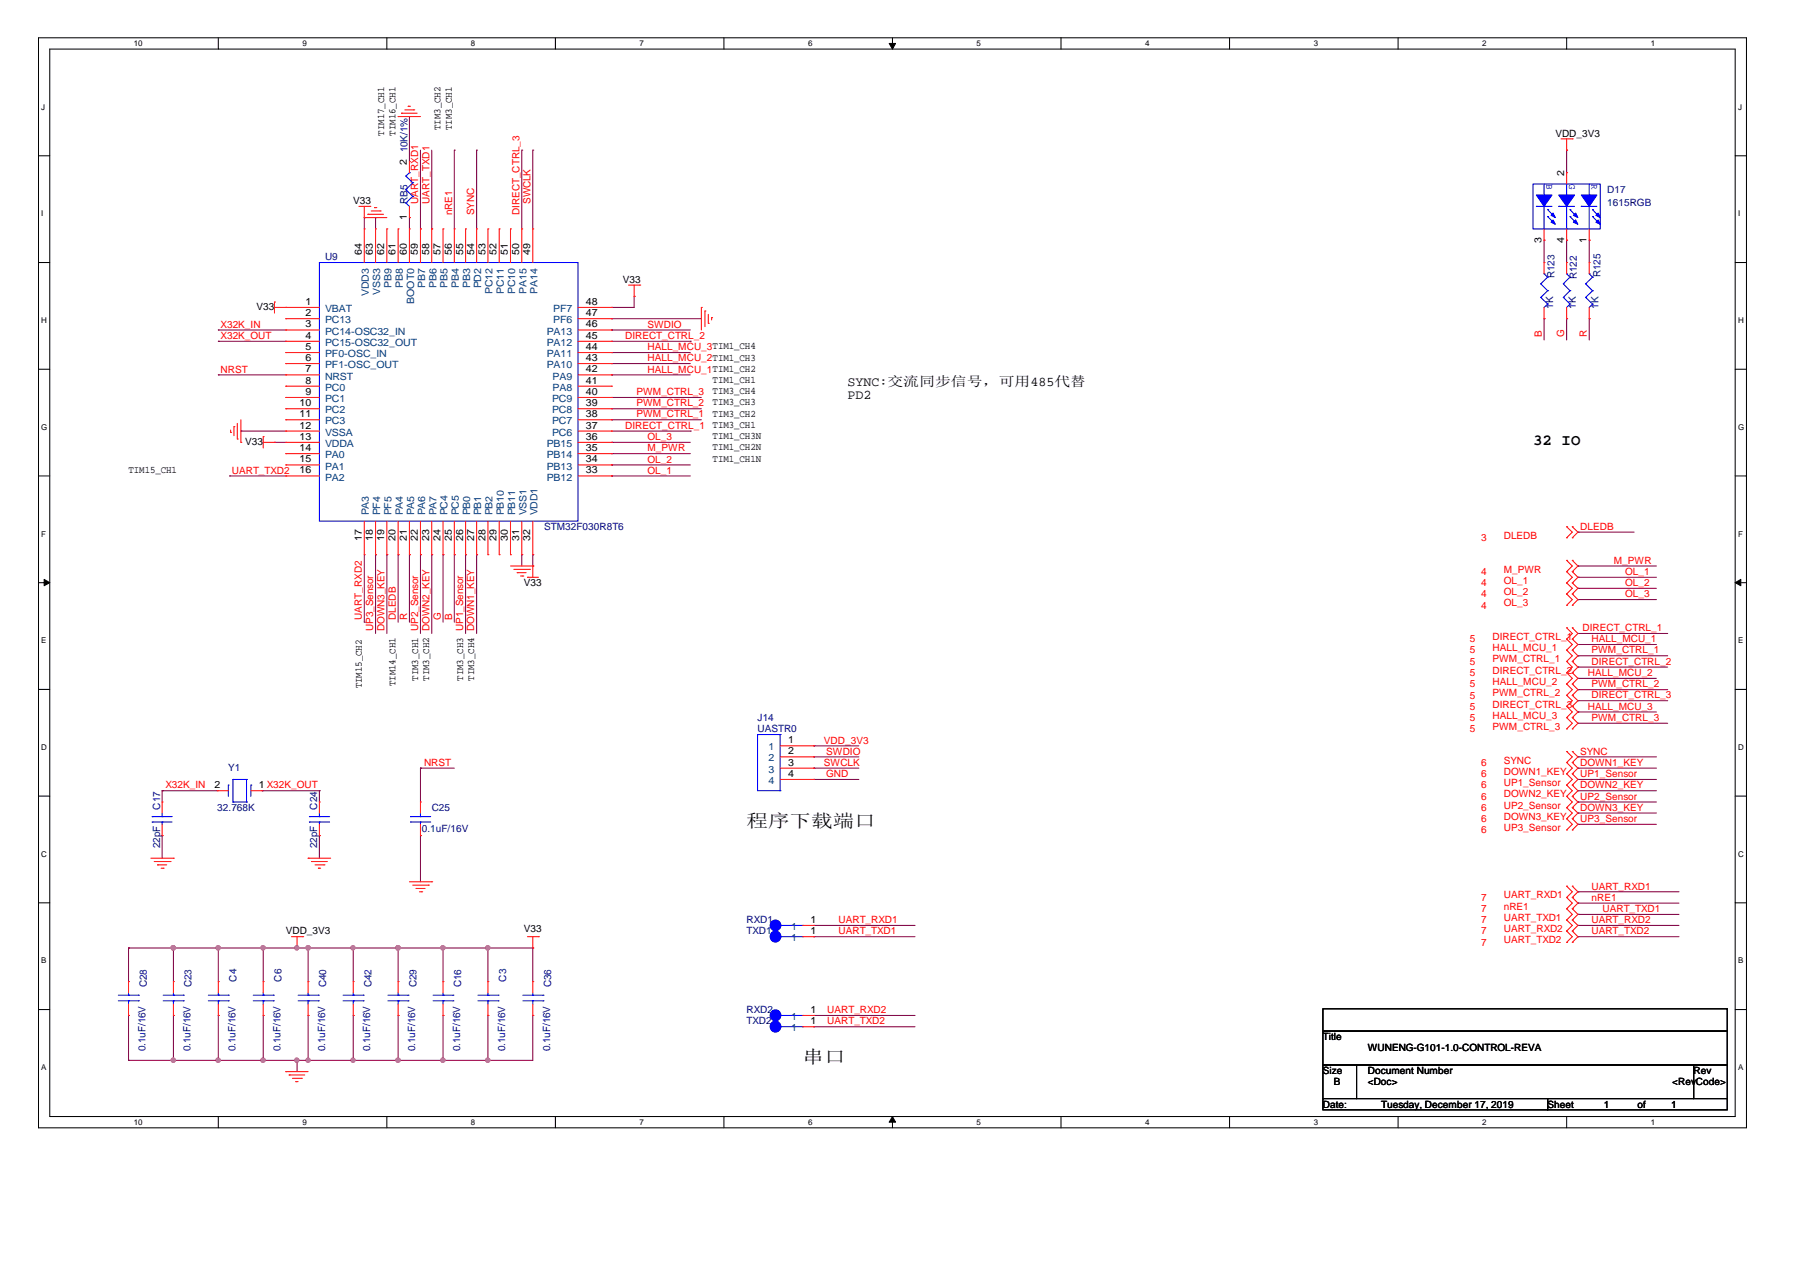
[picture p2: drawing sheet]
<svg xmlns="http://www.w3.org/2000/svg" width="297mm" height="210mm" viewBox="0 0 297 210" stroke-linecap="round" stroke-linejoin="round" font-family="sans-serif">
<path d="M6.3 6.2h281.9v179.9h-281.9zM8.2 8.1h278.1v176.1h-278.1z" fill="none" stroke="#000" stroke-width=".17"/>
<g fill="#fff">
<path d="M22.1 6.4h1.4v1.5h-1.4z"/>
<path d="M22.1 184.5h1.4v1.4h-1.4z"/>
</g>
<path d="M36 6.2v1.9M36 184.2v1.9" fill="none" stroke="#000" stroke-width=".17"/>
<g fill="#fff">
<path d="M49.9 6.4h.7v1.5h-.7z"/>
<path d="M49.9 184.5h.7v1.4h-.7z"/>
</g>
<path d="M63.8 6.2v1.9M63.8 184.2v1.9" fill="none" stroke="#000" stroke-width=".17"/>
<g fill="#fff">
<path d="M77.7 6.4h.7v1.5h-.7z"/>
<path d="M77.7 184.5h.7v1.4h-.7z"/>
</g>
<path d="M91.7 6.2v1.9M91.7 184.2v1.9" fill="none" stroke="#000" stroke-width=".17"/>
<g fill="#fff">
<path d="M105.5 6.4h.8v1.5h-.8z"/>
<path d="M105.5 184.5h.8v1.4h-.8z"/>
</g>
<path d="M119.5 6.2v1.9M119.5 184.2v1.9" fill="none" stroke="#000" stroke-width=".17"/>
<g fill="#fff">
<path d="M133.3 6.4h.8v1.5h-.8z"/>
<path d="M133.3 184.5h.8v1.4h-.8z"/>
</g>
<path d="M147.3 6.2v1.9M147.3 184.2v1.9" fill="none" stroke="#000" stroke-width=".17"/>
<g fill="#000" stroke="#000" stroke-width=".17">
<path d="M146.7 7.2h1.1l-.5 .9z" fill-rule="evenodd"/>
<path d="M147.3 184.2l.5 1h-1.1z" fill-rule="evenodd"/>
</g>
<g fill="#fff">
<path d="M161.2 6.4h.7v1.5h-.7z"/>
<path d="M161.2 184.5h.7v1.4h-.7z"/>
</g>
<path d="M175.1 6.2v1.9M175.1 184.2v1.9" fill="none" stroke="#000" stroke-width=".17"/>
<g fill="#fff">
<path d="M189 6.4h.7v1.5h-.7z"/>
<path d="M189 184.5h.7v1.4h-.7z"/>
</g>
<path d="M202.9 6.2v1.9M202.9 184.2v1.9" fill="none" stroke="#000" stroke-width=".17"/>
<g fill="#fff">
<path d="M216.8 6.4h.7v1.5h-.7z"/>
<path d="M216.8 184.5h.7v1.4h-.7z"/>
</g>
<path d="M230.7 6.2v1.9M230.7 184.2v1.9" fill="none" stroke="#000" stroke-width=".17"/>
<g fill="#fff">
<path d="M244.6 6.4h.7v1.5h-.7z"/>
<path d="M244.6 184.5h.7v1.4h-.7z"/>
</g>
<path d="M258.5 6.2v1.9M258.5 184.2v1.9" fill="none" stroke="#000" stroke-width=".17"/>
<g fill="#fff">
<path d="M272.4 6.4h.7v1.5h-.7z"/>
<path d="M272.4 184.5h.7v1.4h-.7z"/>
<path d="M6.8 16.9h.7v1.5h-.7z"/>
<path d="M286.8 16.9h.6v1.5h-.6z"/>
<path d="M6.8 34.5h.3v1.5h-.3z"/>
<path d="M286.8 34.5h.3v1.5h-.3z"/>
</g>
<path d="M6.3 25.7h1.9M286.3 25.7h1.9" fill="none" stroke="#000" stroke-width=".17"/>
<g fill="#fff">
<path d="M6.8 52.1h.9v1.5h-.9z"/>
<path d="M286.8 52.1h.9v1.5h-.9z"/>
</g>
<path d="M6.3 43.3h1.9M286.3 43.3h1.9" fill="none" stroke="#000" stroke-width=".17"/>
<g fill="#fff">
<path d="M6.8 69.7h1v1.5h-1z"/>
<path d="M286.8 69.7h1v1.5h-1z"/>
</g>
<path d="M6.3 60.9h1.9M286.3 60.9h1.9" fill="none" stroke="#000" stroke-width=".17"/>
<g fill="#fff">
<path d="M6.8 87.3h.8v1.5h-.8z"/>
<path d="M286.8 87.3h.8v1.5h-.8z"/>
</g>
<path d="M6.3 78.5h1.9M286.3 78.5h1.9" fill="none" stroke="#000" stroke-width=".17"/>
<g fill="#fff">
<path d="M6.8 105h.9v1.4h-.9z"/>
<path d="M286.8 105h.9v1.4h-.9z"/>
</g>
<path d="M6.3 96.2h1.9M286.3 96.2h1.9" fill="none" stroke="#000" stroke-width=".17"/>
<g fill="#000" stroke="#000" stroke-width=".17">
<path d="M7.3 95.6l.9 .6-.9 .5z" fill-rule="evenodd"/>
<path d="M286.3 96.2l1-.6v1.1z" fill-rule="evenodd"/>
</g>
<g fill="#fff">
<path d="M6.8 122.6h.9v1.5h-.9z"/>
<path d="M286.8 122.6h.9v1.5h-.9z"/>
</g>
<path d="M6.3 113.8h1.9M286.3 113.8h1.9" fill="none" stroke="#000" stroke-width=".17"/>
<g fill="#fff">
<path d="M6.8 140.2h.9v1.5h-.9z"/>
<path d="M286.8 140.2h.9v1.5h-.9z"/>
</g>
<path d="M6.3 131.4h1.9M286.3 131.4h1.9" fill="none" stroke="#000" stroke-width=".17"/>
<g fill="#fff">
<path d="M6.8 157.8h.9v1.5h-.9z"/>
<path d="M286.8 157.8h.9v1.5h-.9z"/>
</g>
<path d="M6.3 149h1.9M286.3 149h1.9" fill="none" stroke="#000" stroke-width=".17"/>
<g fill="#fff">
<path d="M6.8 175.4h.8v1.5h-.8z"/>
<path d="M286.8 175.4h.8v1.5h-.8z"/>
</g>
<path d="M6.3 166.6h1.9M218.3 166.5h66.7v3.7h-66.7zM218.3 170.2h66.7v5.5h-66.7zM218.3 175.7h5.6v5.6h-5.6zM223.9 175.7h55.6v5.6h-55.6zM279.5 175.7h5.5v5.6h-5.5zM286.3 166.6h1.9M218.3 181.3h37.1v1.8h-37.1zM255.4 181.3h29.6v1.8h-29.6z" fill="none" stroke="#000" stroke-width=".17"/>
<g fill="none" stroke="#800040" stroke-width=".17">
<path d="M67.6 19.2h.1M67.6 19.2v7.4M60.1 35.9h.1M60.1 35.9v1.9M62 35.9h.1M62 35.9v1.9M67.6 35.9h.1M67.6 35.9v1.9M69.4 37.8h.1M69.4 24.8v13M71.2 37.8h.1M71.2 24.8v13"/>
<path d="M75 24.8h.1M75 24.8v13M78.7 24.8h.1M78.7 24.8v13M86.1 24.8h.1M86.1 24.8v13M87.9 24.8h.1M87.9 24.8v13M254.8 39.6h.1M254.8 39.6v3.7M258.5 39.6h.1M258.5 24.8h.1"/>
<path d="M258.5 24.8v3.7M258.5 39.6v3.7M262.3 39.6h.1M262.3 39.6v3.7M36 56.3h.1M36 54.5h.1M36 56.3h11.2M36 54.5h11.2M100.9 52.6h.1M100.9 50.7h.1M100.9 54.5h.1M100.9 58.2h.1"/>
<path d="M100.9 52.6h14.8M100.9 56.3h13M100.9 54.5h13M100.9 58.2h13M104.6 48.9h.1M104.6 48.9v1.8h-3.7M113.9 56.3h.1M254.8 52.6h.1M254.8 52.6v3.5M258.5 52.6h.1M258.5 52.6v3.5M262.3 52.6h.1"/>
<path d="M262.3 52.6v3.5M36 61.9h.1M36 61.9h11.2M37.9 78.5h.1M37.9 78.5h9.3M39.8 71.1h.1M39.8 71.1h7.4M45.3 73h.1M45.3 73h1.9M100.9 69.3h.1M100.9 67.5h.1M100.9 65.6h.1"/>
<path d="M100.9 61.9h.1M100.9 60h.1M100.9 78.5h.1M100.9 76.7h.1M100.9 74.9h.1M100.9 73h.1M100.9 61.9h13M100.9 71.1h13M100.9 73h13M100.9 78.5h13M100.9 69.3h14.8M100.9 67.5h14.8"/>
<path d="M100.9 65.6h14.8M100.9 60h13M100.9 76.7h13M100.9 74.9h13M113.9 71.1h.1M60.1 91.5v11.2M62 91.5h.1M62 91.5v13M63.8 91.5h.1M63.8 91.5v13M65.7 91.5h.1M65.7 91.5v11.2"/>
<path d="M67.6 91.5h.1M67.6 91.5v11.2M69.4 91.5h.1M69.4 91.5v13M71.2 91.5h.1M71.2 91.5v13M73.1 91.5h.1M73.1 91.5v11.2M75 91.5h.1M75 91.5v11.2M76.8 91.5h.1M76.8 91.5v13"/>
<path d="M78.7 91.5h.1M78.7 91.5v13M86.1 91.5h.1M86.1 91.5v1.9M87.9 91.5h.1M87.9 91.5v1.9M260.4 98.9h.1M260.4 95.3h.1M260.4 97.1h.1M260.4 93.4h.1M260.4 87.8h.1M260.4 98.9h12.9"/>
<path d="M260.4 95.3h12.9M260.4 97.1h12.9M260.4 93.4h12.9M260.4 87.8h9.3M60.1 102.7h.1M260.4 104.5h.1M260.4 106.4h.1M260.4 108.2h.1M260.4 110.1h.1M260.4 111.9h.1M260.4 113.8h.1M260.4 115.6h.1"/>
<path d="M260.4 117.5h.1M260.4 119.4h.1M260.4 104.5h14.8M260.4 106.4h12.9M260.4 108.2h14.8M260.4 110.1h14.8M260.4 111.9h12.9M260.4 113.8h14.8M260.4 115.6h14.8M260.4 117.5h12.9M260.4 119.4h14.8M26.8 137.9h.1"/>
<path d="M26.8 130.5h.1M26.8 130.5v1.8M26.8 137.9v3.7M26.8 130.5h9.1M43.3 130.5h.1M43.3 130.5h9.4M52.7 130.5h.1M52.7 137.9h.1M52.7 130.5v1.8M52.7 137.9v3.7M69.4 137.9h.1M69.4 126.8h.1"/>
<path d="M69.4 126.8v5.5M69.4 137.9v7.6M69.4 126.8h5.6M134.3 128.6h.1M134.3 123.1h.1M134.3 124.9h.1M134.3 126.8h.1M134.3 126.8h7.4M134.3 128.6h7.4M134.3 123.1h7.4M134.3 124.9h7.4M260.4 126.8h.1"/>
<path d="M260.4 128.6h.1M260.4 130.5h.1M260.4 132.3h.1M260.4 134.2h.1M260.4 136h.1M260.4 124.9h.1M260.4 130.5h12.9M260.4 126.8h12.9M260.4 128.6h12.9M260.4 124.9h12.9M260.4 132.3h12.9M260.4 134.2h12.9"/>
<path d="M260.4 136h12.9M21.2 156.4h.1M21.2 156.4v5.6M21.2 156.4h66.7M28.6 156.4h.1M28.6 156.4v5.6M36 156.4h.1M36 156.4v5.6M43.4 156.4h.1M43.4 156.4v5.6M49 156.4h.1M50.8 156.4h.1"/>
<path d="M50.8 156.4v5.6M58.3 156.4h.1M58.3 156.4v5.6M65.7 156.4h.1M65.7 156.4v5.6M73.1 156.4h.1M73.1 156.4v5.6M80.5 156.4h.1M80.5 156.4v5.6M87.9 156.4h.1M87.9 156.4v5.6M134.3 152.7h.1"/>
<path d="M134.3 154.6h.1M134.3 152.7h16.7M134.3 154.6h16.7M260.4 150.9h.1M260.4 149h.1M260.4 147.2h.1M260.4 152.7h.1M260.4 154.6h.1M260.4 150.9h16.7M260.4 149h16.7M260.4 147.2h16.7M260.4 152.7h16.7"/>
<path d="M260.4 154.6h16.7M21.2 167.6h.1M21.2 175h.1M21.2 167.6v7.4M28.6 167.6h.1M28.6 175h.1M28.6 167.6v7.4M36 175h.1M36 167.6h.1M36 167.6v7.4M43.4 175h.1M43.4 167.6h.1"/>
<path d="M43.4 167.6v7.4M49 175h.1M49 175v1.8M50.8 175h.1M50.8 167.6h.1M50.8 167.6v7.4M58.3 175h.1M58.3 167.6h.1M58.3 167.6v7.4M65.7 175h.1M65.7 167.6h.1M65.7 167.6v7.4"/>
<path d="M73.1 175h.1M73.1 167.6h.1M73.1 167.6v7.4M80.5 175h.1M80.5 167.6h.1M80.5 167.6v7.4M87.9 167.6h.1M87.9 167.6v7.4h-66.7M134.3 167.6h.1M134.3 169.4h.1M134.3 167.6h16.7M134.3 169.4h16.7"/>
</g>
<g fill="#f0f" stroke="#f0f" stroke-width=".17">
<circle cx="80.5" cy="175" r=".37"/>
<circle cx="73.1" cy="175" r=".37"/>
<circle cx="65.7" cy="175" r=".37"/>
<circle cx="58.2" cy="175" r=".35"/>
<circle cx="50.8" cy="175" r=".35"/>
<circle cx="49" cy="175" r=".35"/>
<circle cx="43.4" cy="175" r=".37"/>
<circle cx="36" cy="175" r=".37"/>
<circle cx="49" cy="156.4" r=".35"/>
<circle cx="80.5" cy="156.4" r=".37"/>
<circle cx="65.7" cy="156.4" r=".37"/>
<circle cx="58.2" cy="156.4" r=".35"/>
<circle cx="50.8" cy="156.4" r=".35"/>
<circle cx="36" cy="156.4" r=".37"/>
<circle cx="28.6" cy="156.4" r=".37"/>
<circle cx="28.6" cy="175" r=".37"/>
<circle cx="73.1" cy="156.4" r=".37"/>
<circle cx="43.4" cy="156.4" r=".37"/>
</g>
<g fill="none" stroke="#f00" stroke-width=".17">
<path d="M65.7 19.2h.1M65.7 19.2h3.7M66.3 18.7h.1M66.3 18.7h2.5M66.8 18.1h1.5M67.4 17.5h.1M67.4 17.5h.3M68.3 18.1h.1M59.2 34.1h1.8M60.1 35.9h.1M60.1 37.8h.1M60.1 34.1v1.8"/>
<path d="M60.1 37.8v5.5M60.1 35.9h3.7M60.7 35.4h.1M60.7 35.4h2.6M61 34.1h.1M61.3 34.8h1.4M61.8 34.3h.1M61.8 34.3h.4M62 37.8h.1M62 37.8v5.5M62.7 34.8h.1M63.8 37.8h.1"/>
<path d="M63.8 37.8v5.5M65.7 37.8h.1M65.7 37.8v5.5M67.6 37.8h.1M67.6 35.9h.1M67.6 26.6h.1M67.6 26.6v1.9M67.6 34.1v1.8M67.6 37.8v5.5M69.4 37.8h.1M69.4 37.8v5.5M71.2 37.8h.1"/>
<path d="M71.2 37.8v5.5M73.1 37.8h.1M73.1 37.8v5.5M75 37.8h.1M75 37.8v5.5M76.8 37.8h.1M76.8 37.8v5.5M78.7 37.8h.1M78.7 37.8v5.5M80.5 37.8h.1M80.5 37.8v5.5M82.4 37.8h.1"/>
<path d="M82.4 37.8v5.5M84.2 37.8h.1M84.2 37.8v5.5M86.1 37.8h.1M86.1 37.8v5.5M87.9 37.8h.1M87.9 37.8v5.5M254.8 39.6h.1M254.8 37.8v1.8M257.6 22.9h1.9M258.5 24.8h.1M258.5 28.5h.1"/>
<path d="M258.5 39.6h.1M258.5 22.9v1.9M258.5 28.5v1.9M258.5 37.8v1.8M259.5 22.9h.1M262.3 39.6h.1M262.3 37.8v1.8M45.3 49.8h.1M45.3 50.7h7.4M45.3 49.8v1.9M47.2 50.7h.1M47.2 52.6h.1"/>
<path d="M47.2 54.5h.1M47.2 56.3h.1M47.2 58.2h.1M47.2 52.6h5.5M47.2 54.5h5.5M47.2 56.3h5.5M47.2 58.2h5.5M95.4 50.7h5.5M95.4 52.6h5.5M95.4 54.5h5.5M95.4 56.3h5.5M95.4 58.2h5.5"/>
<path d="M100.9 58.2h.1M100.9 56.3h.1M100.9 54.5h.1M100.9 52.6h.1M100.9 50.7h.1M103.7 47h1.9M104.6 48.9h.1M104.6 47v1.9M105.6 47h.1M115.7 50.7h.1M115.7 50.7v3.8M116.3 51.3h.1"/>
<path d="M116.3 51.3v2.6M116.9 53.4h.1M116.9 51.9v1.5M117.4 52.4h.1M117.4 52.4v.4M254.8 52.6h.1M254.8 43.3h.1M254.8 43.3v1.9M254.8 50.7v1.9M258.5 52.6h.1M258.5 43.3h.1M258.5 43.3v1.9"/>
<path d="M258.5 50.7v1.9M262.3 52.6h.1M262.3 43.3h.1M262.3 43.3v1.9M262.3 50.7v1.9M38.1 71.3h.1M38.1 71v.3M38.6 70.4h.1M38.6 70.4v1.5M39.2 72.4h.1M39.2 69.9v2.5M39.8 73h.1"/>
<path d="M39.8 69.3v3.7M43.4 72.1h.1M43.4 73h1.9M43.4 72.1v1.8M45.3 73h.1M47.2 60h.1M47.2 61.9h.1M47.2 63.7h.1M47.2 65.6h.1M47.2 67.5h.1M47.2 69.3h.1M47.2 71.1h.1"/>
<path d="M47.2 73h.1M47.2 74.9h.1M47.2 76.7h.1M47.2 78.5h.1M47.2 73h5.5M47.2 60h5.5M47.2 61.9h5.5M47.2 63.7h5.5M47.2 65.6h5.5M47.2 67.5h5.5M47.2 69.3h5.5M47.2 71.1h5.5"/>
<path d="M47.2 74.9h5.5M47.2 76.7h5.5M47.2 78.5h5.5M95.4 73h5.5M95.4 60h5.5M95.4 61.9h5.5M95.4 63.7h5.5M95.4 65.6h5.5M95.4 67.5h5.5M95.4 69.3h5.5M95.4 71.1h5.5M95.4 74.9h5.5"/>
<path d="M95.4 76.7h5.5M95.4 78.5h5.5M100.9 76.7h.1M100.9 74.9h.1M100.9 73h.1M100.9 71.1h.1M100.9 69.3h.1M100.9 67.5h.1M100.9 65.6h.1M100.9 63.7h.1M100.9 61.9h.1M100.9 60h.1"/>
<path d="M100.9 78.5h.1M60.1 91.5h.1M60.1 86v5.5M62 91.5h.1M62 86v5.5M63.8 91.5h.1M63.8 86v5.5M65.7 91.5h.1M65.7 86v5.5M67.6 91.5h.1M67.6 86v5.5M69.4 91.5h.1"/>
<path d="M69.4 86v5.5M71.2 91.5h.1M71.2 86v5.5M73.1 91.5h.1M73.1 86v5.5M75 91.5h.1M75 86v5.5M76.8 91.5h.1M76.8 86v5.5M78.7 91.5h.1M78.7 86v5.5M80.5 91.5h.1"/>
<path d="M80.5 86v5.5M82.4 91.5h.1M82.4 86v5.5M84.2 91.5h.1M84.2 93.4h3.7M84.2 86v5.5M84.8 94h2.6M85.3 94.5h.1M85.3 94.5h1.5M85.9 95.1h.4M86.1 91.5h.1M86.1 86v5.5"/>
<path d="M86.3 95.1h.1M87 95.3h.1M87 95.3h1.9M87.4 94h.1M87.9 93.4h.1M87.9 91.5h.1M87.9 86v5.5M87.9 93.4v1.9M258.5 96.2h.1M258.5 94.3h.1M258.5 98h.1M258.5 99.9h.1"/>
<path d="M258.5 92.5h.1M258.5 88.7h.1M258.5 86.9h.1M258.5 94.3l1 1-1 .9M258.5 96.2l1 .9-1 .9M258.5 98l1 .9-1 1M258.5 92.5l1 .9-1 .9M258.5 86.9l1 .9-1 .9M259.5 94.3h.1M259.5 96.2h.1M259.5 98h.1M259.5 99.9h.1"/>
<path d="M259.5 92.5h.1M259.5 86.9h.1M259.5 88.7h.1M259.5 94.3l.9 1-.9 .9M259.5 96.2l.9 .9-.9 .9M259.5 98l.9 .9-.9 1M259.5 92.5l.9 .9-.9 .9M259.5 86.9l.9 .9-.9 .9M258.5 105.5h.1M258.5 103.6h.1M258.5 107.3h.1M258.5 109.1h.1"/>
<path d="M258.5 111h.1M258.5 112.9h.1M258.5 114.7h.1M258.5 116.6h.1M258.5 118.4h.1M258.5 103.6l1 .9-1 1M258.5 105.5l1 .9-1 .9M258.5 107.3l1 .9-1 .9M258.5 109.1l1 1-1 .9M258.5 111l1 .9-1 1M258.5 112.9l1 .9-1 .9M258.5 114.7l1 .9-1 1"/>
<path d="M258.5 116.6l1 .9-1 .9M258.5 118.4l1 1-1 .9M259.5 103.6h.1M259.5 105.5h.1M259.5 107.3h.1M259.5 109.1h.1M259.5 111h.1M259.5 112.9h.1M259.5 114.7h.1M259.5 116.6h.1M259.5 118.4h.1M259.5 103.6l.9 .9-.9 1"/>
<path d="M259.5 105.5l.9 .9-.9 .9M259.5 107.3l.9 .9-.9 .9M259.5 109.1l.9 1-.9 .9M259.5 111l.9 .9-.9 1M259.5 112.9l.9 .9-.9 .9M259.5 114.7l.9 .9-.9 1M259.5 116.6l.9 .9-.9 .9M259.5 118.4l.9 1-.9 .9M26.8 137.9h.1M26.8 132.3h.1M26.8 132.3v1.9M26.8 136v1.9"/>
<path d="M35.9 130.5h.1M35.9 130.5h1.8M41.4 130.5h1.9M43.3 130.5h.1M52.7 137.9h.1M52.7 132.3h.1M52.7 132.3v1.9M52.7 136v1.9M69.4 137.9h.1M69.4 132.3h.1M69.4 132.3v1.9M69.4 136v1.9"/>
<path d="M128.7 123.1h5.6M128.7 124.9h5.6M128.7 126.8h5.6M128.7 128.6h5.6M134.3 123.1h.1M134.3 124.9h.1M134.3 126.8h.1M134.3 128.6h.1M258.5 120.3h.1M258.5 127.7h.1M258.5 125.8h.1M258.5 129.6h.1"/>
<path d="M258.5 131.4h.1M258.5 133.3h.1M258.5 135.1h.1M258.5 137h.1M258.5 124h.1M258.5 125.8l1 1-1 .9M258.5 127.7l1 .9-1 1M258.5 129.6l1 .9-1 .9M258.5 131.4l1 .9-1 1M258.5 133.3l1 .9-1 .9M258.5 135.1l1 .9-1 1M258.5 124l1 .9-1 .9"/>
<path d="M259.5 120.3h.1M259.5 125.8h.1M259.5 127.7h.1M259.5 129.6h.1M259.5 131.4h.1M259.5 133.3h.1M259.5 135.1h.1M259.5 137h.1M259.5 124h.1M259.5 125.8l.9 1-.9 .9M259.5 127.7l.9 .9-.9 1M259.5 129.6l.9 .9-.9 .9"/>
<path d="M259.5 131.4l.9 .9-.9 1M259.5 133.3l.9 .9-.9 .9M259.5 135.1l.9 .9-.9 1M259.5 124l.9 .9-.9 .9M24.9 141.6h3.7M25.4 142.2h2.7M26 142.7h.1M26 142.7h1.5M26.6 143.3h.3M26.9 143.3h.1M28.1 142.2h.1M28.6 141.6h.1"/>
<path d="M48.1 154.6h1.9M49 156.4h.1M49 154.6v1.8M50 154.6h.1M50.8 141.6h.1M50.8 141.6h3.8M51.4 142.2h.1M51.4 142.2h2.6M52 142.7h1.5M52.5 143.3h.1M52.5 143.3h.4M53.5 142.7h.1"/>
<path d="M67.6 145.5h3.6M68.1 146.1h2.6M68.7 146.6h.1M68.7 146.6h1.4M69.2 147.2h.4M69.6 147.2h.1M70.7 146.1h.1M71.2 145.5h.1M87 154.6h1.9M87.9 156.4h.1M87.9 154.6v1.8M88.9 154.6h.1"/>
<path d="M132.5 154.6h1.8M132.5 152.7h1.8M134.3 152.7h.1M134.3 154.6h.1M258.5 148.1h.1M258.5 146.2h.1M258.5 150h.1M258.5 151.8h.1M258.5 153.6h.1M258.5 155.5h.1M258.5 146.2l1 1-1 .9M258.5 148.1l1 .9-1 1"/>
<path d="M258.5 150l1 .9-1 .9M258.5 151.8l1 .9-1 .9M258.5 153.6l1 1-1 .9M259.5 146.2h.1M259.5 148.1h.1M259.5 150h.1M259.5 151.8h.1M259.5 153.6h.1M259.5 155.5h.1M259.5 146.2l.9 1-.9 .9M259.5 148.1l.9 .9-.9 1M259.5 150l.9 .9-.9 .9"/>
<path d="M259.5 151.8l.9 .9-.9 .9M259.5 153.6l.9 1-.9 .9M21.2 162h.1M21.2 167.6h.1M21.2 162v1.8M21.2 165.7v1.9M28.6 162h.1M28.6 167.6h.1M28.6 162v1.8M28.6 165.7v1.9M36 162h.1M36 167.6h.1"/>
<path d="M36 162v1.8M36 165.7v1.9M43.4 162h.1M43.4 167.6h.1M43.4 162v1.8M43.4 165.7v1.9M47.2 176.8h.1M47.2 176.8h3.6M47.7 177.4h.1M47.7 177.4h2.6M48.3 177.9h1.4M48.8 178.5h.1"/>
<path d="M48.8 178.5h.4M49.7 177.9h.1M50.8 162h.1M50.8 167.6h.1M50.8 162v1.8M50.8 165.7v1.9M58.3 162h.1M58.3 167.6h.1M58.3 162v1.8M58.3 165.7v1.9M65.7 162h.1M65.7 167.6h.1"/>
<path d="M65.7 162v1.8M65.7 165.7v1.9M73.1 162h.1M73.1 167.6h.1M73.1 162v1.8M73.1 165.7v1.9M80.5 162h.1M80.5 167.6h.1M80.5 162v1.8M80.5 165.7v1.9M87.9 162h.1M87.9 167.6h.1"/>
<path d="M87.9 162v1.8M87.9 165.7v1.9M132.5 167.6h1.8M132.5 169.4h1.8M134.3 167.6h.1M134.3 169.4h.1"/>
</g>
<g fill="none" stroke="#00f" stroke-width=".17">
<path d="M67 33.5h.1M67 31.3h.1M67 29.1h.1M67 33.5l.6 .6M67 31.3l1.1 1.1M67 29.1l1.1 1.1M67.6 28.5h.1M67.6 28.5l-.6 .6M68.1 32.4h.1M68.1 30.2h.1M68.1 32.4l-1.1 1.1M68.1 30.2l-1.1 1.1"/>
<path d="M253 30.4h11.1v7.4h-11.1zM253.5 34.1h.1M253.5 34.1h2.6M254.8 37.8h.1M254.8 32.2h.1M254.8 30.4v1.8M254.8 34.1v3.7M255.4 35.7h.1M255.4 34.6h.1M255.4 35.7l1.1 1.1M255.4 34.6l1.1 1.1M257.2 34.1h.1"/>
<path d="M257.2 34.1h2.6M258.5 37.8h.1M258.5 32.2h.1M258.5 30.4v1.8M258.5 34.1v3.7M259.1 35.7h.1M259.1 34.6h.1M259.1 35.7l1.1 1.1M259.1 34.6l1.1 1.1M260.9 34.1h.1M260.9 34.1h2.6M262.3 32.2h.1"/>
<path d="M262.3 37.8h.1M262.3 30.4v1.8M262.3 34.1v3.7M262.8 34.6h.1M262.8 35.7h.1M262.8 34.6l1.1 1.1M262.8 35.7l1.1 1.1M52.7 43.3h42.7v42.7h-42.7zM254.3 49.1h.1M254.3 46.8h.1M254.3 49.1l1.1 1.1M254.3 46.8l1.1 1.2"/>
<path d="M254.8 45.2h.1M254.8 45.2l.6 .5M255.4 50.2h.1M255.4 48h.1M255.4 45.7h.1M255.4 50.2l-.6 .5M255.4 48l-1.1 1.1M255.4 45.7l-1.1 1.1M258 49.1h.1M258 46.8h.1M258 49.1l1.1 1.1M258 46.8l1.1 1.2"/>
<path d="M258.5 45.2h.1M258.5 45.2l.6 .5M259.1 50.2h.1M259.1 48h.1M259.1 45.7h.1M259.1 50.2l-.6 .5M259.1 48l-1.1 1.1M259.1 45.7l-1.1 1.1M261.7 49.1h.1M261.7 46.8h.1M261.7 49.1l1.1 1.1M261.7 46.8l1.1 1.2"/>
<path d="M262.3 45.2h.1M262.3 45.2l.5 .5M262.8 50.2h.1M262.8 48h.1M262.8 45.7h.1M262.8 50.2l-.5 .5M262.8 48l-1.1 1.1M262.8 45.7l-1.1 1.1M25.1 134.8h.1M25.1 135.7h.1M25.1 134.8h3.3M25.1 135.7h3.3"/>
<path d="M26.8 135.7h.1M26.8 134.8h.1M26.8 134.2v.6M26.8 135.7v.3M37.7 129.6h.1M37.7 129.6v1.8M38.4 128.6h.1M38.4 132.3h.1M38.4 128.6h2.3M38.4 128.6v3.7M38.4 132.3h2.3M40.7 128.6h.1"/>
<path d="M40.7 132.3h.1M40.7 128.6v3.7M41.4 129.6h.1M41.4 129.6v1.8M51.1 134.8h.1M51.1 135.7h.1M51.1 134.8h3.3M51.1 135.7h3.3M52.7 135.7h.1M52.7 134.8h.1M52.7 134.2v.6M52.7 135.7v.3"/>
<path d="M67.7 134.8h.1M67.7 135.7h.1M67.7 134.8h3.4M67.7 135.7h3.4M69.4 135.7h.1M69.4 134.8h.1M69.4 134.2v.6M69.4 135.7v.3M125 121.2h.1M125 121.2h3.7M125 121.2v9.3h3.7M128.7 130.5h.1"/>
<path d="M128.7 121.2h.1M128.7 121.2v9.3M128.7 152.7h3.8M128.7 154.6h3.8M132.5 152.7h.1M132.5 154.6h.1M19.5 165.2h3.4M19.5 164.2h3.4M21.2 164.2h.1M21.2 165.2h.1M21.2 163.8v.4M21.2 165.2v.5"/>
<path d="M22.9 165.2h.1M22.9 164.2h.1M26.9 165.2h3.4M26.9 164.2h3.4M28.6 164.2h.1M28.6 165.2h.1M28.6 163.8v.4M28.6 165.2v.5M30.3 165.2h.1M30.3 164.2h.1M34.4 165.2h3.3M34.4 164.2h3.3"/>
<path d="M36 164.2h.1M36 165.2h.1M36 163.8v.4M36 165.2v.5M37.7 165.2h.1M37.7 164.2h.1M41.8 165.2h3.3M41.8 164.2h3.3M43.4 164.2h.1M43.4 165.2h.1M43.4 163.8v.4M43.4 165.2v.5"/>
<path d="M45.1 165.2h.1M45.1 164.2h.1M49.2 165.2h3.3M49.2 164.2h3.3M50.8 164.2h.1M50.8 165.2h.1M50.8 163.8v.4M50.8 165.2v.5M52.5 165.2h.1M52.5 164.2h.1M56.6 165.2h3.3M56.6 164.2h3.3"/>
<path d="M58.3 164.2h.1M58.3 165.2h.1M58.3 163.8v.4M58.3 165.2v.5M59.9 165.2h.1M59.9 164.2h.1M64 165.2h3.4M64 164.2h3.4M65.7 164.2h.1M65.7 165.2h.1M65.7 163.8v.4M65.7 165.2v.5"/>
<path d="M67.4 165.2h.1M67.4 164.2h.1M71.5 165.2h3.3M71.5 164.2h3.3M73.1 164.2h.1M73.1 165.2h.1M73.1 163.8v.4M73.1 165.2v.5M74.8 165.2h.1M74.8 164.2h.1M78.9 165.2h3.3M78.9 164.2h3.3"/>
<path d="M80.5 164.2h.1M80.5 165.2h.1M80.5 163.8v.4M80.5 165.2v.5M82.2 165.2h.1M82.2 164.2h.1M86.3 165.2h3.3M86.3 164.2h3.3M87.9 164.2h.1M87.9 165.2h.1M87.9 163.8v.4M87.9 165.2v.5"/>
<path d="M89.6 165.2h.1M89.6 164.2h.1M128.7 167.6h3.8M128.7 169.4h3.8M132.5 167.6h.1M132.5 169.4h.1"/>
</g>
<g fill="#00f" stroke="#00f" stroke-width=".17">
<path d="M260.9 32.2h2.6l-1.2 1.9z" fill-rule="evenodd"/>
<path d="M263.7 36.3l.4 .7-.7-.3z" fill-rule="evenodd"/>
<path d="M263.7 35.2l.4 .7-.7-.4z" fill-rule="evenodd"/>
<path d="M260 35.2l.4 .7-.8-.4z" fill-rule="evenodd"/>
<path d="M260 36.3l.4 .7-.8-.3z" fill-rule="evenodd"/>
<path d="M257.2 32.2h2.6l-1.3 1.9z" fill-rule="evenodd"/>
<path d="M256.3 35.2l.4 .7-.8-.4z" fill-rule="evenodd"/>
<path d="M253.5 32.2h2.6l-1.3 1.9z" fill-rule="evenodd"/>
<path d="M256.3 36.3l.4 .7-.8-.3z" fill-rule="evenodd"/>
<circle cx="128" cy="152.7" r=".89"/>
<circle cx="128" cy="167.5" r=".9"/>
<circle cx="128" cy="169.4" r=".9"/>
<circle cx="128" cy="154.5" r=".9"/>
</g>
<g font-size="3">
<text x="123.2" y="136.5">程序下载端口</text>
<text x="132.5" y="175.5">串口</text>
</g>
<text font-size="2.6" x="253" y="73.5">32 IO</text>
<g font-size="2.2">
<text x="139.9" y="63.7">SYNC:交流同步信号，可用485代替</text>
<text x="139.9" y="65.9">PD2</text>
</g>
<g font-size="1.7">
<text x="63.4" y="22.4" transform="rotate(-90 63.4 22.4)">TIM17_CH1</text>
<text x="65.3" y="22.4" transform="rotate(-90 65.3 22.4)">TIM16_CH1</text>
<text x="72.7" y="21.4" transform="rotate(-90 72.7 21.4)">TIM3_CH2</text>
<text x="74.5" y="21.4" transform="rotate(-90 74.5 21.4)">TIM3_CH1</text>
<text x="256.7" y="22.6">VDD_3V3</text>
<text x="67.1" y="27.2" transform="rotate(-90 67.1 27.2)">2</text>
<text x="258.1" y="29.1" transform="rotate(-90 258.1 29.1)">2</text>
<text x="58.3" y="33.7">V33</text>
<text x="67.1" y="36.3" transform="rotate(-90 67.1 36.3)">1</text>
<text x="254.4" y="40.1" transform="rotate(-90 254.4 40.1)">3</text>
<text x="258.1" y="40.1" transform="rotate(-90 258.1 40.1)">4</text>
<text x="261.8" y="40.1" transform="rotate(-90 261.8 40.1)">1</text>
<text x="59.7" y="42" transform="rotate(-90 59.7 42)">64</text>
<text x="61.6" y="42" transform="rotate(-90 61.6 42)">63</text>
<text x="63.4" y="42" transform="rotate(-90 63.4 42)">62</text>
<text x="65.3" y="42" transform="rotate(-90 65.3 42)">61</text>
<text x="67.1" y="42" transform="rotate(-90 67.1 42)">60</text>
<text x="69" y="42" transform="rotate(-90 69 42)">59</text>
<text x="70.8" y="42" transform="rotate(-90 70.8 42)">58</text>
<text x="72.7" y="42" transform="rotate(-90 72.7 42)">57</text>
<text x="74.5" y="42" transform="rotate(-90 74.5 42)">56</text>
<text x="76.4" y="42" transform="rotate(-90 76.4 42)">55</text>
<text x="78.2" y="42" transform="rotate(-90 78.2 42)">54</text>
<text x="80.1" y="42" transform="rotate(-90 80.1 42)">53</text>
<text x="82" y="42" transform="rotate(-90 82 42)">52</text>
<text x="83.8" y="42" transform="rotate(-90 83.8 42)">51</text>
<text x="85.7" y="42" transform="rotate(-90 85.7 42)">50</text>
<text x="87.5" y="42" transform="rotate(-90 87.5 42)">49</text>
<text x="102.8" y="46.7">V33</text>
<text x="42.3" y="51.1">V33</text>
<text x="50.4" y="50.3">1</text>
<text x="50.4" y="52.2">2</text>
<text x="96.7" y="52.2">47</text>
<text x="96.7" y="50.3">48</text>
<text x="50.4" y="54">3</text>
<text x="50.4" y="55.9">4</text>
<text x="50.4" y="57.8">5</text>
<text x="50.4" y="59.6">6</text>
<text x="96.7" y="59.6">43</text>
<text x="96.7" y="57.8">44</text>
<text x="96.7" y="55.9">45</text>
<text x="96.7" y="54">46</text>
<text x="50.4" y="61.4">7</text>
<text x="50.4" y="63.3">8</text>
<text x="50.4" y="65.2">9</text>
<text x="96.7" y="65.2">40</text>
<text x="96.7" y="63.3">41</text>
<text x="96.7" y="61.4">42</text>
<text x="117.6" y="65">TIM3_CH4</text>
<text x="117.6" y="63.2">TIM1_CH1</text>
<text x="49.4" y="67">10</text>
<text x="49.4" y="68.8">11</text>
<text x="49.4" y="70.7">12</text>
<text x="96.7" y="70.7">37</text>
<text x="96.7" y="68.8">38</text>
<text x="96.7" y="67">39</text>
<text x="117.6" y="70.6">TIM3_CH1</text>
<text x="117.6" y="68.8">TIM3_CH2</text>
<text x="117.6" y="66.9">TIM3_CH3</text>
<text x="40.5" y="73.4">V33</text>
<text x="49.4" y="72.6">13</text>
<text x="49.4" y="74.4">14</text>
<text x="49.4" y="76.3">15</text>
<text x="96.7" y="76.3">34</text>
<text x="96.7" y="74.4">35</text>
<text x="96.7" y="72.6">36</text>
<text x="117.6" y="76.2">TIM1_CH1N</text>
<text x="117.6" y="74.3">TIM1_CH2N</text>
<text x="117.6" y="72.4">TIM1_CH3N</text>
<text x="21.2" y="78">TIM15_CH1</text>
<text x="49.4" y="78.1">16</text>
<text x="96.7" y="78.1">33</text>
<text x="59.7" y="89.3" transform="rotate(-90 59.7 89.3)">17</text>
<text x="61.6" y="89.3" transform="rotate(-90 61.6 89.3)">18</text>
<text x="63.4" y="89.3" transform="rotate(-90 63.4 89.3)">19</text>
<text x="65.3" y="89.3" transform="rotate(-90 65.3 89.3)">20</text>
<text x="67.1" y="89.3" transform="rotate(-90 67.1 89.3)">21</text>
<text x="69" y="89.3" transform="rotate(-90 69 89.3)">22</text>
<text x="70.8" y="89.3" transform="rotate(-90 70.8 89.3)">23</text>
<text x="72.7" y="89.3" transform="rotate(-90 72.7 89.3)">24</text>
<text x="74.5" y="89.3" transform="rotate(-90 74.5 89.3)">25</text>
<text x="76.4" y="89.3" transform="rotate(-90 76.4 89.3)">26</text>
<text x="78.2" y="89.3" transform="rotate(-90 78.2 89.3)">27</text>
<text x="80.1" y="89.3" transform="rotate(-90 80.1 89.3)">28</text>
<text x="82" y="89.3" transform="rotate(-90 82 89.3)">29</text>
<text x="83.8" y="89.3" transform="rotate(-90 83.8 89.3)">30</text>
<text x="85.7" y="89.3" transform="rotate(-90 85.7 89.3)">31</text>
<text x="87.5" y="89.3" transform="rotate(-90 87.5 89.3)">32</text>
<text x="86.4" y="96.7">V33</text>
<text x="59.7" y="113.6" transform="rotate(-90 59.7 113.6)">TIM15_CH2</text>
<text x="65.3" y="113.2" transform="rotate(-90 65.3 113.2)">TIM14_CH1</text>
<text x="69" y="112.3" transform="rotate(-90 69 112.3)">TIM3_CH1 UP2_Sensor</text>
<text x="70.8" y="112.3" transform="rotate(-90 70.8 112.3)">TIM3_CH2 DOWN2_KEY</text>
<text x="76.4" y="112.3" transform="rotate(-90 76.4 112.3)">TIM3_CH3 UP1_Sensor</text>
<text x="78.3" y="112.3" transform="rotate(-90 78.3 112.3)">TIM3_CH4 DOWN1_KEY</text>
<text x="130" y="122.7">1</text>
<text x="130" y="124.5">2</text>
<text x="35.4" y="130.1">2</text>
<text x="42.7" y="130.1">1 X32K_OUT</text>
<text x="130" y="126.3">3</text>
<text x="130" y="128.2">4</text>
<text x="47.2" y="154.2">VDD_3V3</text>
<text x="86.4" y="153.9">V33</text>
<text x="133.8" y="152.3">1</text>
<text x="133.8" y="154.1">1</text>
<text x="133.8" y="167.1">1</text>
<text x="133.8" y="169">1</text>
<text x="218.3" y="171.6">Title</text>
<text x="225.7" y="173.5">WUNENG-G101-1.0-CONTROL-REVA</text>
<text x="218.3" y="177.2">Size</text>
<text x="220.1" y="179">B</text>
<text x="225.7" y="177.2">Document Number</text>
<text x="225.7" y="179">&lt;Doc&gt;</text>
<text x="276" y="179">&lt;Rev</text>
<text x="279.5" y="177.2">Rev</text>
<text x="279.9" y="179">Code&gt;</text>
<text x="218.3" y="182.8">Date:</text>
<text x="227.9" y="182.8">Tuesday, December 17, 2019</text>
<text x="255.4" y="182.8">Sheet</text>
<text x="264.7" y="182.8">1</text>
<text x="270.2" y="182.8">of</text>
<text x="275.8" y="182.8">1</text>
</g>
<g font-size="1.7" fill="#000080">
<text x="67.2" y="25.2" transform="rotate(-90 67.2 25.2)">10K/1%</text>
<text x="67.2" y="33.7" transform="rotate(-90 67.2 33.7)">RB5</text>
<text x="265.2" y="31.8">D17</text>
<text x="265.2" y="34.1">1615RGB</text>
<text x="53.6" y="42.9">U9</text>
<text x="256.5" y="45.9" transform="rotate(-90 256.5 45.9)">R123</text>
<text x="260.2" y="46.1" transform="rotate(-90 260.2 46.1)">R122</text>
<text x="264.1" y="45.7" transform="rotate(-90 264.1 45.7)">R125</text>
<text x="256.3" y="50.9" transform="rotate(-90 256.3 50.9)">1K</text>
<text x="260.1" y="50.9" transform="rotate(-90 260.1 50.9)">1K</text>
<text x="263.8" y="50.9" transform="rotate(-90 263.8 50.9)">1K</text>
<text x="89.8" y="87.5">STM32F030R8T6</text>
<text x="125" y="119">J14</text>
<text x="125" y="120.8">UASTR0</text>
<text x="37.7" y="127.3">Y1</text>
<text x="26.4" y="133.6" transform="rotate(-90 26.4 133.6)">C17</text>
<text x="35.9" y="133.8">32.768K</text>
<text x="52.4" y="133.6" transform="rotate(-90 52.4 133.6)">C24</text>
<text x="69.6" y="137.3">0.1uF/16V</text>
<text x="71.2" y="133.8">C25</text>
<text x="26.4" y="139.9" transform="rotate(-90 26.4 139.9)">22pF</text>
<text x="52.4" y="139.9" transform="rotate(-90 52.4 139.9)">22pF</text>
<text x="123.2" y="152.4">RXD1</text>
<text x="123.2" y="154.2">TXD1</text>
<text x="39" y="162" transform="rotate(-90 39 162)">C4</text>
<text x="46.4" y="162" transform="rotate(-90 46.4 162)">C6</text>
<text x="83.5" y="162" transform="rotate(-90 83.5 162)">C3</text>
<text x="24.2" y="162.9" transform="rotate(-90 24.2 162.9)">C28</text>
<text x="31.6" y="162.9" transform="rotate(-90 31.6 162.9)">C23</text>
<text x="53.8" y="162.9" transform="rotate(-90 53.8 162.9)">C40</text>
<text x="61.3" y="162.9" transform="rotate(-90 61.3 162.9)">C42</text>
<text x="68.7" y="162.9" transform="rotate(-90 68.7 162.9)">C29</text>
<text x="76.1" y="162.9" transform="rotate(-90 76.1 162.9)">C16</text>
<text x="90.9" y="162.9" transform="rotate(-90 90.9 162.9)">C36</text>
<text x="123.2" y="167.2">RXD2</text>
<text x="24" y="173.5" transform="rotate(-90 24 173.5)">0.1uF/16V</text>
<text x="31.4" y="173.5" transform="rotate(-90 31.4 173.5)">0.1uF/16V</text>
<text x="38.9" y="173.5" transform="rotate(-90 38.9 173.5)">0.1uF/16V</text>
<text x="46.3" y="173.5" transform="rotate(-90 46.3 173.5)">0.1uF/16V</text>
<text x="53.7" y="173.5" transform="rotate(-90 53.7 173.5)">0.1uF/16V</text>
<text x="61.1" y="173.5" transform="rotate(-90 61.1 173.5)">0.1uF/16V</text>
<text x="68.5" y="173.5" transform="rotate(-90 68.5 173.5)">0.1uF/16V</text>
<text x="75.9" y="173.5" transform="rotate(-90 75.9 173.5)">0.1uF/16V</text>
<text x="83.4" y="173.5" transform="rotate(-90 83.4 173.5)">0.1uF/16V</text>
<text x="90.8" y="173.5" transform="rotate(-90 90.8 173.5)">0.1uF/16V</text>
<text x="123.2" y="169.1">TXD2</text>
</g>
<g font-size="1.7" fill="#f00">
<text x="69" y="33.7" transform="rotate(-90 69 33.7)">UART_RXD1</text>
<text x="70.9" y="33.7" transform="rotate(-90 70.9 33.7)">UART_TXD1</text>
<text x="74.6" y="35.5" transform="rotate(-90 74.6 35.5)">nRE1</text>
<text x="78.3" y="35.5" transform="rotate(-90 78.3 35.5)">SYNC</text>
<text x="85.7" y="35.5" transform="rotate(-90 85.7 35.5)">DIRECT_CTRL_3</text>
<text x="87.5" y="33.7" transform="rotate(-90 87.5 33.7)">SWCLK</text>
<text x="36.4" y="55.9">X32K_OUT</text>
<text x="36.4" y="54.1">X32K_IN</text>
<text x="103.2" y="55.9">DIRECT_CTRL_2</text>
<text x="106.8" y="54.1">SWDIO</text>
<text x="106.8" y="59.6">HALL_MCU_2TIM1_CH3</text>
<text x="106.8" y="57.8">HALL_MCU_3TIM1_CH4</text>
<text x="254.4" y="55.6" transform="rotate(-90 254.4 55.6)">B</text>
<text x="258.1" y="55.6" transform="rotate(-90 258.1 55.6)">G</text>
<text x="261.9" y="55.6" transform="rotate(-90 261.9 55.6)">R</text>
<text x="36.4" y="61.5">NRST</text>
<text x="105" y="65.2">PWM_CTRL_3</text>
<text x="106.8" y="61.5">HALL_MCU_1TIM1_CH2</text>
<text x="103.2" y="70.8">DIRECT_CTRL_1</text>
<text x="105" y="68.9">PWM_CTRL_1</text>
<text x="105" y="67.1">PWM_CTRL_2</text>
<text x="106.8" y="76.3">OL_2</text>
<text x="106.8" y="74.5">M_PWR</text>
<text x="106.8" y="72.6">OL_3</text>
<text x="38.3" y="78.2">UART_TXD2</text>
<text x="106.8" y="78.2">OL_1</text>
<text x="244.4" y="89.3">3</text>
<text x="248.2" y="89">DLEDB</text>
<text x="260.8" y="87.4">DLEDB</text>
<text x="244.4" y="94.9">4</text>
<text x="248.2" y="94.5">M_PWR</text>
<text x="266.3" y="93">M_PWR</text>
<text x="268.2" y="94.9">OL_1</text>
<text x="244.4" y="96.7">4</text>
<text x="244.4" y="98.6">4</text>
<text x="244.4" y="100.4">4</text>
<text x="248.2" y="96.4">OL_1</text>
<text x="248.2" y="98.2">OL_2</text>
<text x="248.2" y="100">OL_3</text>
<text x="268.2" y="98.6">OL_3</text>
<text x="268.2" y="96.7">OL_2</text>
<text x="59.7" y="102.3" transform="rotate(-90 59.7 102.3)">UART_RXD2</text>
<text x="61.6" y="104.2" transform="rotate(-90 61.6 104.2)">UP3_Sensor</text>
<text x="63.5" y="104.2" transform="rotate(-90 63.5 104.2)">DOWN3_KEY</text>
<text x="65.3" y="102.3" transform="rotate(-90 65.3 102.3)">DLEDB</text>
<text x="67.2" y="102.3" transform="rotate(-90 67.2 102.3)">R</text>
<text x="72.7" y="102.3" transform="rotate(-90 72.7 102.3)">G</text>
<text x="74.6" y="102.3" transform="rotate(-90 74.6 102.3)">B</text>
<text x="242.6" y="106">5</text>
<text x="242.6" y="107.8">5</text>
<text x="246.3" y="105.6">DIRECT_CTRL_1</text>
<text x="246.3" y="107.5">HALL_MCU_1</text>
<text x="261.2" y="104.2">DIRECT_CTRL_1</text>
<text x="262.6" y="106">HALL_MCU_1</text>
<text x="262.6" y="107.8">PWM_CTRL_1</text>
<text x="242.6" y="109.7">5</text>
<text x="242.6" y="111.6">5</text>
<text x="242.6" y="113.4">5</text>
<text x="246.3" y="109.3">PWM_CTRL_1</text>
<text x="246.3" y="111.2">DIRECT_CTRL_2</text>
<text x="246.3" y="113">HALL_MCU_2</text>
<text x="262" y="111.6">HALL_MCU_2</text>
<text x="262.6" y="109.7">DIRECT_CTRL_2</text>
<text x="262.6" y="113.4">PWM_CTRL_2</text>
<text x="242.6" y="115.3">5</text>
<text x="242.6" y="117.1">5</text>
<text x="242.6" y="119">5</text>
<text x="246.3" y="114.9">PWM_CTRL_2</text>
<text x="246.3" y="116.8">DIRECT_CTRL_3</text>
<text x="246.3" y="118.6">HALL_MCU_3</text>
<text x="262" y="117.1">HALL_MCU_3</text>
<text x="262.6" y="115.2">DIRECT_CTRL_3</text>
<text x="262.6" y="119">PWM_CTRL_3</text>
<text x="136" y="122.7">VDD_3V3</text>
<text x="136.4" y="124.5">SWDIO</text>
<text x="242.6" y="120.8">5</text>
<text x="246.3" y="120.5">PWM_CTRL_3</text>
<text x="260.8" y="124.5">SYNC</text>
<text x="27.3" y="130.1">X32K_IN</text>
<text x="70" y="126.4">NRST</text>
<text x="136" y="126.4">SWCLK</text>
<text x="136.4" y="128.2">GND</text>
<text x="244.4" y="128.2">6</text>
<text x="244.4" y="130.1">6</text>
<text x="244.4" y="132">6</text>
<text x="244.4" y="126.4">6</text>
<text x="248.2" y="127.9">DOWN1_KEY</text>
<text x="248.2" y="129.7">UP1_Sensor</text>
<text x="248.2" y="131.6">DOWN2_KEY</text>
<text x="248.2" y="126">SYNC</text>
<text x="260.8" y="126.4">DOWN1_KEY</text>
<text x="260.8" y="128.2">UP1_Sensor</text>
<text x="260.8" y="130.1">DOWN2_KEY</text>
<text x="260.8" y="132">UP2_Sensor</text>
<text x="244.4" y="133.8">6</text>
<text x="244.4" y="135.7">6</text>
<text x="244.4" y="137.5">6</text>
<text x="248.2" y="133.4">UP2_Sensor</text>
<text x="248.2" y="135.3">DOWN3_KEY</text>
<text x="248.2" y="137.1">UP3_Sensor</text>
<text x="260.8" y="133.8">DOWN3_KEY</text>
<text x="260.8" y="135.7">UP3_Sensor</text>
<text x="244.4" y="148.6">7</text>
<text x="248.2" y="148.3">UART_RXD1</text>
<text x="262.6" y="148.6">nRE1</text>
<text x="262.6" y="146.8">UART_RXD1</text>
<text x="138.4" y="152.3">UART_RXD1</text>
<text x="138.4" y="154.2">UART_TXD1</text>
<text x="244.4" y="150.5">7</text>
<text x="244.4" y="152.4">7</text>
<text x="244.4" y="154.2">7</text>
<text x="248.2" y="150.1">nRE1</text>
<text x="248.2" y="152">UART_TXD1</text>
<text x="248.2" y="153.9">UART_RXD2</text>
<text x="248.2" y="155.7">UART_TXD2</text>
<text x="262.6" y="152.3">UART_RXD2</text>
<text x="262.6" y="154.2">UART_TXD2</text>
<text x="264.5" y="150.5">UART_TXD1</text>
<text x="244.4" y="156.1">7</text>
<text x="136.5" y="167.2">UART_RXD2</text>
<text x="136.5" y="169.1">UART_TXD2</text>
</g>
<g font-size="1.7" fill="#00f">
<text x="255.2" y="30.4" transform="rotate(90 255.2 30.4)">B</text>
<text x="259" y="30.4" transform="rotate(90 259 30.4)">G</text>
<text x="262.6" y="30.4" transform="rotate(90 262.6 30.4)">R</text>
</g>
<g font-size="1.7" fill="#004080">
<text x="64.6" y="47.5" transform="rotate(-90 64.6 47.5)">PB9</text>
<text x="66.5" y="47.5" transform="rotate(-90 66.5 47.5)">PB8</text>
<text x="70.1" y="47.5" transform="rotate(-90 70.1 47.5)">PB7</text>
<text x="72" y="47.5" transform="rotate(-90 72 47.5)">PB6</text>
<text x="73.9" y="47.5" transform="rotate(-90 73.9 47.5)">PB5</text>
<text x="75.7" y="47.5" transform="rotate(-90 75.7 47.5)">PB4</text>
<text x="77.6" y="47.5" transform="rotate(-90 77.6 47.5)">PB3</text>
<text x="79.4" y="47.6" transform="rotate(-90 79.4 47.6)">PD2</text>
<text x="53.6" y="51.5">VBAT</text>
<text x="53.6" y="53.4">PC13</text>
<text x="60.9" y="48.8" transform="rotate(-90 60.9 48.8)">VDD3</text>
<text x="62.7" y="48.7" transform="rotate(-90 62.7 48.7)">VSS3</text>
<text x="68.3" y="50.1" transform="rotate(-90 68.3 50.1)">BOOT0</text>
<text x="81.3" y="48.6" transform="rotate(-90 81.3 48.6)">PC12</text>
<text x="83.1" y="48.6" transform="rotate(-90 83.1 48.6)">PC11</text>
<text x="85" y="48.6" transform="rotate(-90 85 48.6)">PC10</text>
<text x="86.9" y="48.5" transform="rotate(-90 86.9 48.5)">PA15</text>
<text x="88.7" y="48.5" transform="rotate(-90 88.7 48.5)">PA14</text>
<text x="91.3" y="53.4">PF6</text>
<text x="91.3" y="51.5">PF7</text>
<text x="53.6" y="55.2">PC14-OSC32_IN</text>
<text x="53.6" y="57.1">PC15-OSC32_OUT</text>
<text x="53.6" y="58.9">PF0-OSC_IN</text>
<text x="90.2" y="58.9">PA11</text>
<text x="90.2" y="57.1">PA12</text>
<text x="90.2" y="55.2">PA13</text>
<text x="53.6" y="60.8">PF1-OSC_OUT</text>
<text x="53.6" y="62.6">NRST</text>
<text x="53.6" y="64.5">PC0</text>
<text x="90.2" y="60.8">PA10</text>
<text x="91.2" y="64.5">PA8</text>
<text x="91.2" y="62.6">PA9</text>
<text x="53.6" y="66.4">PC1</text>
<text x="53.6" y="68.2">PC2</text>
<text x="53.6" y="70">PC3</text>
<text x="53.6" y="71.9">VSSA</text>
<text x="91.1" y="71.9">PC6</text>
<text x="91.1" y="70">PC7</text>
<text x="91.1" y="68.2">PC8</text>
<text x="91.1" y="66.4">PC9</text>
<text x="53.6" y="73.8">VDDA</text>
<text x="53.6" y="75.6">PA0</text>
<text x="53.6" y="77.5">PA1</text>
<text x="90.2" y="77.5">PB13</text>
<text x="90.2" y="75.6">PB14</text>
<text x="90.2" y="73.8">PB15</text>
<text x="53.6" y="79.3">PA2</text>
<text x="90.2" y="79.3">PB12</text>
<text x="60.9" y="85.1" transform="rotate(-90 60.9 85.1)">PA3</text>
<text x="62.7" y="85.1" transform="rotate(-90 62.7 85.1)">PF4</text>
<text x="64.6" y="85.1" transform="rotate(-90 64.6 85.1)">PF5</text>
<text x="66.5" y="85.1" transform="rotate(-90 66.5 85.1)">PA4</text>
<text x="68.3" y="85.1" transform="rotate(-90 68.3 85.1)">PA5</text>
<text x="70.1" y="85.1" transform="rotate(-90 70.1 85.1)">PA6</text>
<text x="72" y="85.1" transform="rotate(-90 72 85.1)">PA7</text>
<text x="73.9" y="85.1" transform="rotate(-90 73.9 85.1)">PC4</text>
<text x="75.7" y="85.1" transform="rotate(-90 75.7 85.1)">PC5</text>
<text x="77.6" y="85.1" transform="rotate(-90 77.6 85.1)">PB0</text>
<text x="79.4" y="85.1" transform="rotate(-90 79.4 85.1)">PB1</text>
<text x="81.3" y="85.1" transform="rotate(-90 81.3 85.1)">PB2</text>
<text x="83.1" y="85.1" transform="rotate(-90 83.1 85.1)">PB10</text>
<text x="85" y="85.1" transform="rotate(-90 85 85.1)">PB11</text>
<text x="86.9" y="85.1" transform="rotate(-90 86.9 85.1)">VSS1</text>
<text x="88.7" y="85.1" transform="rotate(-90 88.7 85.1)">VDD1</text>
<text x="126.8" y="123.8">1</text>
<text x="126.8" y="125.7">2</text>
<text x="126.8" y="127.5">3</text>
<text x="126.8" y="129.4">4</text>
<text x="130.6" y="153.5">1</text>
<text x="130.6" y="155.3">1</text>
<text x="130.6" y="168.3">1</text>
<text x="130.6" y="170.2">1</text>
</g>
<g font-size="1.3">
<text x="22.1" y="7.6">10</text>
<text x="49.9" y="7.6">9</text>
<text x="77.7" y="7.6">8</text>
<text x="105.5" y="7.6">7</text>
<text x="133.3" y="7.6">6</text>
<text x="161.2" y="7.6">5</text>
<text x="189" y="7.6">4</text>
<text x="216.8" y="7.6">3</text>
<text x="244.6" y="7.6">2</text>
<text x="272.4" y="7.6">1</text>
<text x="6.8" y="18.1">J</text>
<text x="286.8" y="18.1">J</text>
<text x="6.8" y="35.7">I</text>
<text x="286.8" y="35.7">I</text>
<text x="6.8" y="53.3">H</text>
<text x="286.8" y="53.3">H</text>
<text x="6.8" y="70.9">G</text>
<text x="286.8" y="70.9">G</text>
<text x="6.8" y="88.5">F</text>
<text x="286.8" y="88.5">F</text>
<text x="6.8" y="106.1">E</text>
<text x="286.8" y="106.1">E</text>
<text x="6.8" y="123.8">D</text>
<text x="286.8" y="123.8">D</text>
<text x="6.8" y="141.4">C</text>
<text x="286.8" y="141.4">C</text>
<text x="6.8" y="159">B</text>
<text x="286.8" y="159">B</text>
<text x="6.8" y="176.6">A</text>
<text x="286.8" y="176.6">A</text>
<text x="22.1" y="185.6">10</text>
<text x="49.9" y="185.6">9</text>
<text x="77.7" y="185.6">8</text>
<text x="105.5" y="185.6">7</text>
<text x="133.3" y="185.6">6</text>
<text x="161.2" y="185.6">5</text>
<text x="189" y="185.6">4</text>
<text x="216.8" y="185.6">3</text>
<text x="244.6" y="185.6">2</text>
<text x="272.4" y="185.6">1</text>
</g>
</svg>
